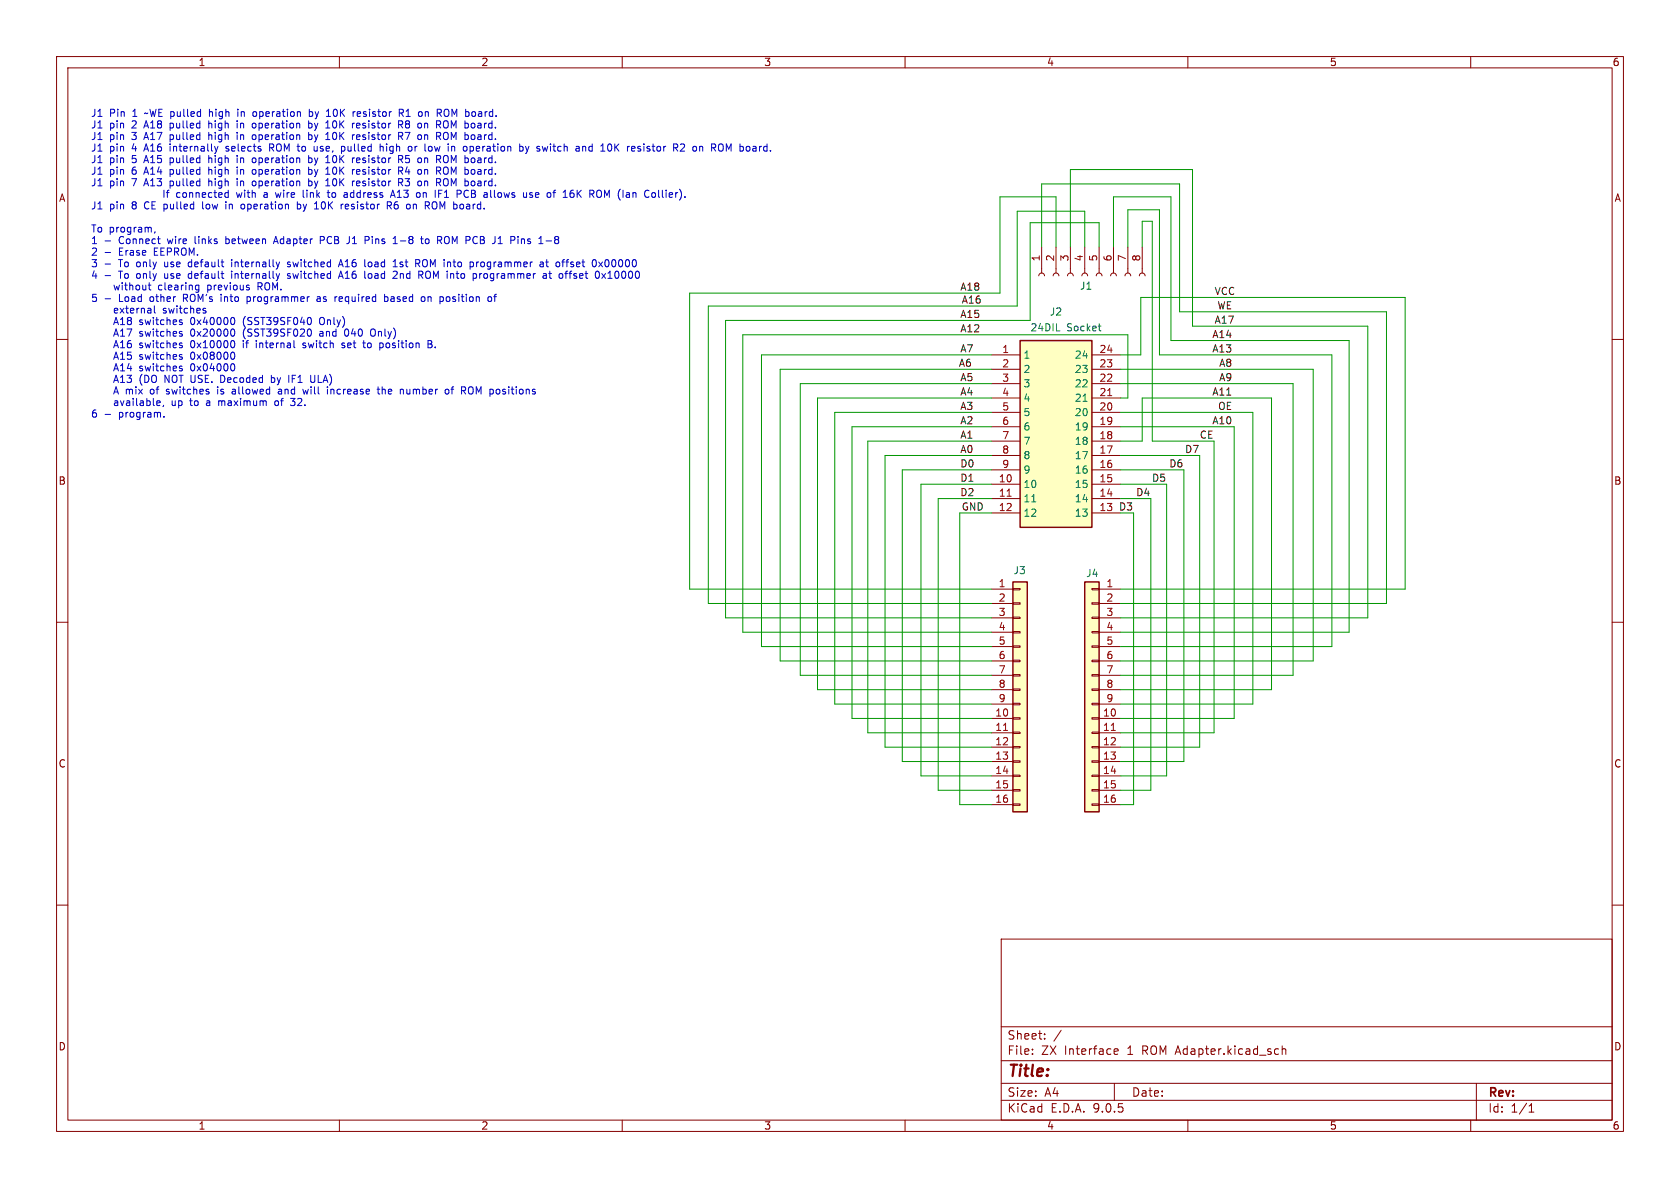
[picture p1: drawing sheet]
<svg xmlns="http://www.w3.org/2000/svg" width="297mm" height="210mm" viewBox="0 0 297 210" stroke-linecap="round" stroke-linejoin="round" font-family="sans-serif">
<g fill="none" stroke="#840000" stroke-width=".18">
<path d="M10 10h277v190h-277zM12 12h273v186h-273zM60 10v2M110 10v2M160 10v2M210 10v2M260 10v2M10 60h2M285 60h2M10 110h2M285 110h2M10 160h2"/>
<path d="M177 166h108v32h-108zM285 160h2M60 198v2M110 198v2M160 198v2M177 194.5h108M177 191.5h108M177 187.5h108M177 181.5h108M182.5 186.3v.1M182.5 185.5v.1M184.7 183.6v.1"/>
<path d="M184.7 182.8v.1M187.6 182.1l-1.3 2M197 186.2l.2 .2 .4-.1M197 185.6l.2-.2h.3l.2 .2v.2l-.7 .1M197 191.5v3M210 198v2M226.7 185.5l.2-.1 .3 .1 .1 .9M226.7 184.9v1.5M260 198v2M261 191.5v6.5M270.3 196.6h.9M270.3 195.5l.4-.4v1.5"/>
</g>
<path d="M179.1 102.9h2.5v40.6h-2.5z" fill="#ffffc2"/>
<path d="M179.1 102.9h2.5v40.6h-2.5z" fill="none" stroke="#840000" stroke-width=".25"/>
<g fill="none" stroke="#840000" stroke-width=".18">
<path d="M175.3 104.1h3.8M175.3 106.7h3.8M175.3 109.2h3.8M175.3 111.8h3.8M175.3 114.3h3.8M175.3 116.8h3.8M175.3 119.4h3.8M179.1 104h1.2v.3h-1.2zM179.1 106.6h1.2v.2h-1.2zM179.1 109.1h1.2v.2h-1.2zM179.1 111.6h1.2v.3h-1.2zM179.1 114.2h1.2v.2h-1.2z"/>
<path d="M179.1 116.7h1.2v.3h-1.2zM179.1 119.3h1.2v.2h-1.2zM175.3 121.9h3.8M175.3 124.5h3.8M175.3 127h3.8M175.3 129.5h3.8M175.3 132.1h3.8M175.3 134.6h3.8M175.3 137.2h3.8M175.3 139.7h3.8M179.1 121.8h1.2v.2h-1.2zM179.1 124.3h1.2v.3h-1.2z"/>
<path d="M179.1 126.9h1.2v.2h-1.2zM179.1 129.4h1.2v.3h-1.2zM179.1 132h1.2v.2h-1.2zM179.1 134.5h1.2v.2h-1.2zM179.1 137h1.2v.3h-1.2zM179.1 139.6h1.2v.2h-1.2zM175.3 142.2h3.8M179.1 142.1h1.2v.3h-1.2z"/>
</g>
<path d="M177.4 129.1h.7" fill="none" stroke="#a90000" stroke-width=".18"/>
<path d="M191.8 102.9h2.5v40.6h-2.5z" fill="#ffffc2"/>
<path d="M191.8 102.9h2.5v40.6h-2.5z" fill="none" stroke="#840000" stroke-width=".25"/>
<g fill="none" stroke="#840000" stroke-width=".18">
<path d="M183.6 48.8l.2-.4 .3-.1 .4 .1 .2 .4M184.1 43.7v4.6M186.2 48.8l.1-.4 .4-.1 .3 .1 .2 .4M186.7 43.7v4.6M188.7 48.8l.2-.4 .3-.1 .4 .1 .1 .4M189.2 43.7v4.6M191.3 48.8l.1-.4 .4-.1 .3 .1 .2 .4M191.8 43.7v4.6M193.8 48.8l.1-.4 .4-.1 .4 .1 .1 .4M194.3 43.7v4.6M196.3 48.8l.2-.4 .3-.1 .4 .1 .2 .4M196.8 43.7v4.6"/>
<path d="M198.9 48.8l.1-.4 .4-.1 .3 .1 .2 .4M199.4 43.7v4.6M201.4 48.8l.2-.4 .3-.1 .4 .1 .1 .4M201.9 43.7v4.6M193 104h1.3v.3h-1.3zM193 106.6h1.3v.2h-1.3zM193 109.1h1.3v.2h-1.3zM193 111.6h1.3v.3h-1.3zM193 114.2h1.3v.2h-1.3zM193 116.7h1.3v.3h-1.3zM193 119.3h1.3v.2h-1.3zM194.3 104.1h3.8"/>
<path d="M194.3 106.7h3.8M194.3 109.2h3.8M194.3 111.8h3.8M194.3 114.3h3.8M194.3 116.8h3.8M194.3 119.4h3.8M193 121.8h1.3v.2h-1.3zM193 124.3h1.3v.3h-1.3zM193 126.9h1.3v.2h-1.3zM193 129.4h1.3v.3h-1.3zM193 132h1.3v.2h-1.3zM193 134.5h1.3v.2h-1.3z"/>
<path d="M193 137h1.3v.3h-1.3zM193 139.6h1.3v.2h-1.3zM194.3 121.9h3.8M194.3 124.5h3.8M194.3 127h3.8M194.3 129.5h3.8M194.3 132.1h3.8M194.3 134.6h3.8M194.3 137.2h3.8M194.3 139.7h3.8M193 142.1h1.3v.3h-1.3zM194.3 142.2h3.8"/>
</g>
<path d="M196.5 129.1h.7" fill="none" stroke="#a90000" stroke-width=".18"/>
<path d="M180.3 60.2h12.7v33h-12.7z" fill="#ffffc2"/>
<path d="M180.3 60.2h12.7v33h-12.7z" fill="none" stroke="#840000" stroke-width=".25"/>
<g fill="none" stroke="#840000" stroke-width=".18">
<path d="M175.3 62.7h5M175.3 65.3h5M175.3 67.8h5M175.3 70.4h5M175.3 72.9h5M175.3 75.4h5M175.3 78h5M193 62.7h5.1M193 65.3h5.1M193 67.8h5.1M193 70.4h5.1M193 72.9h5.1"/>
<path d="M193 75.4h5.1M193 78h5.1M175.3 80.5h5M175.3 83.1h5M175.3 85.6h5M175.3 88.1h5M175.3 90.7h5M193 80.5h5.1M193 83.1h5.1M193 85.6h5.1M193 88.1h5.1M193 90.7h5.1"/>
</g>
<path d="M194.2 57.6h.4M194.5 58.5h.1M191.5 70.9h.7M182.4 88.7h.7" fill="none" stroke="#006464" stroke-width=".18"/>
<path d="M195.8 69.9h.7M178 87.7h.8" fill="none" stroke="#a90000" stroke-width=".18"/>
<g fill="none" stroke="#009600" stroke-width=".18">
<path d="M184.1 43.7v-11.2h24.4v22.6h36.6v51.6h-47M186.7 43.7v-8.9h-9.9v17h-54.9v52.3h53.4M189.2 43.7v-13.7h21.6v27.7h31v51.5h-43.7M191.8 43.7v-6.4h-12v16.8h-54.6v52.6h50.1M194.3 43.7v-4.3h-12.2v17.2h-53.8v52.6h47M196.8 43.7v-8.9h10.2v25.4h31.5v51.6h-40.4M199.4 43.7v-6.6h5.6v25.6h30.5v51.6h-37.4M201.9 43.7v-4.6h1.8v38.9h10.9v51.5h-16.5M175.3 75.4h-24.7v51.6h24.7M175.3 78h-21.9v51.5h21.9M175.3 72.9h-27.7v51.6h27.7M175.3 70.4h-30.8v51.5h30.8"/>
<path d="M175.3 65.3h-37.4v51.5h37.4M175.3 62.7h-40.7v51.6h40.7M175.3 67.8h-33.8v51.6h33.8M198.1 78h3.8v-7.6h22.9v51.5h-26.7M198.1 75.4h20.1v51.6h-20.1M198.1 72.9h23.4v51.6h-23.4M198.1 65.3h34.1v51.5h-34.1M198.1 70.4h1.3v-11.2h-68.1v52.6h44M198.1 67.8h30.5v51.6h-30.5M198.1 62.7h3.6v-10.1h46.7v51.5h-50.3M175.3 85.6h-12.5v51.6h12.5M175.3 88.1h-9.4v51.6h9.4"/>
<path d="M175.3 83.1h-15.8v51.5h15.8M175.3 80.5h-18.8v51.6h18.8M175.3 90.7h-5.6v51.5h5.6M198.1 85.6h8.1v51.6h-8.1M198.1 88.1h5.4v51.6h-5.4M198.1 83.1h11.2v51.5h-11.2M198.1 80.5h14v51.6h-14M200.4 90.7v51.5h-2.3"/>
</g>
<g fill="none" stroke="#0000c2" stroke-width=".18">
<path d="M37 19.3v1.3M37.2 19.7l-.2 .2M42 19.3v.1M42 19.7v.9M45.3 19.8l-.4-.1-.2 .3M54.7 19.8l.3-.1 .3 .3-.1 .5h-.5M54.7 19.3v1.3M63.6 19.7h-.3l-.1 .2v.6l.4 .1M70.6 20l.6-.1 .1-.2v-.3l-.7-.1v1.3M70.9 20l.4 .6M72 19.5l-.2 .2M75.2 19.7v.9"/>
<path d="M75.5 19.7l-.3 .2M79.2 19.4l-.1-.1a.43 .43 0 0 0-.6 .4M29 33.6v1.3M29.4 34h.5M29.9 33.6l-.3 .2v1.1M32.7 34l.3 .3v.4l-.3 .2M35.8 35.7v1.1l.2 .1M36.9 21.4v1.2M36.9 23.4v1.3M36.9 27.5v1.3M36.9 29.5v1.3M36.9 31.6v1.2"/>
<path d="M37.1 21.8l-.2 .1M37.1 23.8l-.2 .1M37.1 27.9l-.2 .1M37.1 30l-.2 .1M37.1 32l-.2 .1M37.9 25.9l.3 .8M38.2 26.7l-.1 .3M38.5 25.9l-.3 .8M39.9 35.7v.1M39.9 36.1v.8M39.9 26.7h.2M40.1 25.9l-.2 .2 .2 .2"/>
<path d="M41.9 21.4v.1M41.9 21.8v.8M41.9 23.4v.1M41.9 23.8v.9M41.9 27.5v.1M41.9 27.9v.9M41.9 29.5v.2M41.9 30v.8M41.9 31.6v.1M41.9 32v.8M42.6 36.7l.2 .2h.3M42.8 34l-.3 .9-.2-.6"/>
<path d="M43.1 36.2l-.3-.1-.2 .2M43.3 33.6v.1M43.3 34v.9M43.7 34h.5M43.9 33.6v1.1l.1 .2M44.6 22.4l.2 .2h.3M44.6 30.6l.2 .2 .3-.1M44.6 24.4l.2 .3 .3-.1M44.6 28.5l.2 .3 .3-.1M44.6 32.6l.2 .2h.3M44.7 20.3l.2 .3 .4-.1M45.1 21.8h-.3l-.2 .2"/>
<path d="M45.1 23.9l-.3-.1-.2 .3M45.1 28l-.3-.1-.2 .3M45.1 30h-.3l-.2 .2M45.1 32.1l-.3-.1-.2 .2M47.7 25.4v1.3M47.7 26.1h.5M48 26.1l.4 .6M48.7 34l.2 .9 .3-.6M51 34h.1M52.6 36.2l.3-.1 .3 .2-.1 .6h-.5M52.6 35.7v1.2M54.6 21.8h.3l.3 .2-.2 .6h-.4"/>
<path d="M54.6 21.4v1.2M54.6 23.4v1.3M54.6 27.5v1.3M54.6 29.5v1.3M54.6 31.6v1.2M54.6 23.9l.3-.1 .3 .3-.2 .5h-.4M54.6 28l.3-.1 .3 .3-.2 .5h-.4M54.6 30h.3l.3 .2-.2 .5h-.4M54.6 32.1l.3-.1 .3 .2-.2 .6h-.4M55.6 36.9h.7M56 33.6v1.3M56.1 25.9v.8"/>
<path d="M56.1 26.6l-.4 .1M56.1 34.4l.4 .5M56.5 34l-.5 .5M57.6 22.6h.7M57.6 24.7h.7M57.6 28.8h.7M57.6 30.8h.7M57.6 32.8h.7M57.7 20.6h.7M60.5 25.9h.4l.1 .2-.1 .5-.4 .1M61 34l-.1 .1M61 34.4l-.2 .2 .2 .3"/>
<path d="M61.5 36.1h-.3l-.2 .2 .1 .6h.4M61.6 36.4l-.6 .1M63.3 34l.4 .1M63.5 27.9h-.3l-.2 .2 .1 .6 .4 .1M63.5 21.8h-.3l-.2 .2 .1 .6h.4M63.5 23.8h-.3l-.2 .2 .1 .6 .4 .1M63.5 30h-.3l-.2 .1 .1 .6 .4 .1M63.5 32h-.3l-.2 .2 .1 .6h.4M63.6 22.1l-.6 .1M63.6 24.1l-.6 .1M63.6 28.2l-.6 .1M63.6 30.3l-.6 .1"/>
<path d="M63.6 32.3l-.6 .1M63.7 33.6v1.3M63.7 34.8l-.4 .1M63.8 20l-.6 .2M67.2 26l.2-.1h.3v.8M67.2 25.4v1.3M68.4 25.4v.2M68.5 35.7v1.2M68.8 36.3l.4 .6M69 35.7l.2 .2-.1 .3-.6 .1M69.9 35.8a.99 .99 0 0 0-.1 1.1h.1M69.9 36.2l-.2 .2"/>
<path d="M70.5 24.1l.6-.1 .1-.2-.1-.3-.6-.1v1.3M70.5 22h.6l.1-.2-.1-.3-.6-.1v1.2M70.5 27.5v1.3M70.5 30.2l.6-.1 .1-.1-.1-.3-.6-.2v1.3M70.5 32.2h.6l.1-.2-.1-.3-.6-.1v1.2M70.8 22l.4 .6M70.8 24.1l.4 .6M70.8 28.2l.4 .6M70.8 30.2l.4 .6M70.8 32.2l.4 .6M71.2 27.7l-.1 .4-.6 .1M71.4 33.6h.8l-.5 .5 .4 .1v.6l-.2 .1-.5-.1"/>
<path d="M71.6 23.4h.9M71.6 32.7l.6 .1M71.6 31.6h.8M71.7 28.6l.2 .2M71.7 27.5v.6l.2-.1M71.8 20.6h.7M71.9 21.4l-.2 .2 .2 .3-.2 .1v.4l.2 .2M72 29.5l-.3 .9h.8M72.6 25.9l.2 .2v.4l-.2 .2M73.4 25.9v.8M73.4 36.1l-.3 .1M73.6 25.9l-.2 .2"/>
<path d="M75.4 21.8l-.3 .1M75.4 23.8l-.3 .1M75.4 27.9l-.3 .1M75.4 30l-.3 .1M75.4 32l-.3 .1M76.2 25.9l.2 .2v.4l-.2 .2M76.4 36.5a.42 .42 0 0 0 .2 .4 .42 .42 0 0 0 .5 0M76.9 33.6v1.3M77.1 35.7h-.2a.43 .43 0 0 0-.5 .4M78.4 22.2a.42 .42 0 0 0 .2 .4 .42 .42 0 0 0 .5 0M78.4 24.2a.42 .42 0 0 0 .2 .4 .42 .42 0 0 0 .5 0M78.4 28.3a.42 .42 0 0 0 .2 .4 .42 .42 0 0 0 .5 0"/>
<path d="M78.4 30.4a.42 .42 0 0 0 .2 .4 .42 .42 0 0 0 .5-.1M78.4 32.4a.42 .42 0 0 0 .2 .4 .42 .42 0 0 0 .5 0M78.5 20.2a.42 .42 0 0 0 .2 .3 .42 .42 0 0 0 .5 0M78.7 27.5l-.2 .2-.1 .2M78.9 27.5l.2 .1M79.1 21.4h-.2a.43 .43 0 0 0-.5 .4M79.1 23.5l-.2-.1a.43 .43 0 0 0-.5 .4M79.1 29.6l-.2-.1a.43 .43 0 0 0-.5 .5M79.1 31.6h-.2a.43 .43 0 0 0-.5 .4M83.2 25.9h.4l.1 .2v.5l-.5 .1M84 34.4v.4M89.3 34.9l.3-.6 .2 .6"/>
<path d="M92.2 25.9l.3 .2v.4l-.3 .2M92.9 25.9l.3 .8M93.2 26.7l-.3 .4M93.5 25.9l-.3 .8M97 34l-.3 .3v.4l.3 .2M100.8 34.7l.2 .2 .4-.1M101.4 33.6l-.4 .1-.2 .5M101.4 34.2l-.4-.1-.2 .3M103.2 25.9l.3 .2v.6M104.3 34.3h.5M104.6 25.9h-.4l-.1 .2 .1 .5 .4 .1M104.8 33.6h-.5v1.3"/>
<path d="M108.7 25.4v1.3M108.9 26l.5 .7M109.4 34v.8M109.4 25.4l-.7 .8M113.2 26.4v.3M113.8 25.4v.2M113.8 25.9v.8M118.5 34l.3 .1 .1 .3-.6 .1M118.8 34.8l-.3 .1M120.8 25.4l.2 .3v.3l-.8 .7h.8M125.8 26.1h.5M126.3 25.4h-.5v1.3"/>
<path d="M128.8 26.4l.5-1v1.3M18.6 42.6h.9M18.6 44.6h.9M18.6 46.7h.9M18.6 48.7h.9M18.6 52.8h.9M24.7 57.3l.1 .1M24.7 59.4h.1M24.9 56.5l-.2 .2 .2 .3M24.9 58.6l-.2 .2 .2 .2M27.4 41l-.1 .2M27.8 42.2h.5"/>
<path d="M28.2 43.1h.1M28.3 50.4l-.3 .2v.4l.3 .3M28.9 55.3h.1M29 54.5l-.1 .2 .1 .2M33.4 46.4l-.1 .2 .1 .5M33.4 48.4l-.1 .2 .1 .5M34 56.1a.72 .72 0 0 0 .1 1.3M34.1 58.2a.68 .68 0 0 0-.4 .6 .68 .68 0 0 0 .4 .6M36.7 50.4v1.3M36.7 51.2l.4 .1M37.1 50.4l-.4 .1M39.1 52.4v.9"/>
<path d="M39.9 41.8v1.3M39.9 43l.2 .1M40.1 42.2l-.2 .1M41 45.9v.1M41 46.3v.9M41 47.9v.2M41 48.4v.8M43.4 55.9a1.46 1.46 0 0 0 0 2M43.4 58a1.46 1.46 0 0 0 0 1.9M43.7 52.4v1.3M43.7 53.2l.3 .1M44 52.4l-.3 .1"/>
<path d="M45.6 50v1.3M45.9 50.6l.4 .7M46.2 50.6h-.6M48.5 42.7h.6M48.8 41.8l-.5 1.3M51.3 46.4l-.3-.1-.2 .3 .6 .3M51.3 48.4h-.3l-.2 .2 .6 .4M51.4 47l-.2 .2-.4-.1M51.4 49l-.2 .2-.4-.1M56.1 52.5h.5M56.6 58.6h.4l.1 .8M56.6 52.8h-.4l-.2 .2 .2 .3 .4-.1"/>
<path d="M57.1 58.9h-.4l-.2 .2 .2 .3h.4M57.2 41.9l-.6-.1v1.3M57.2 42.4l-.6 .1M57.3 56.3l-.3-.2a.43 .43 0 0 0-.5 .4v.5a.43 .43 0 0 0 .3 .4 .43 .43 0 0 0 .5-.2M59.5 52.4h.1M59.8 47.2l.4-1.3 .5 1.3M59.8 49.2l.4-1.3 .5 1.3M59.9 46.8h.7M59.9 48.8h.7M60 52.5v.7M60.6 52.8l-.7 .1M61.6 58.4v.8l-.4 .2"/>
<path d="M64.5 41.8h.5l.3 .2-.2 .4-.6 .1M65.5 48.4h-.3l-.1 .2v.5l.4 .1M65.5 46.3l-.3 .1-.1 .2v.4l.4 .2M65.8 58.2a.43 .43 0 0 1 .6 .4v.4a.43 .43 0 0 1-.6 .4M68 52.5l.4-.1 .2 .3-.1 .5h-.5M68 52v1.3M69.5 47.2h.7M69.5 43.1h.7M69.7 47.9l.4 .1 .1 .3-.8 .9h.8M69.7 46.1l.2-.2v1.3M70.7 47.1l.1 .1M70.8 46.4v.3"/>
<path d="M73.8 46.6l.4 .6M74.1 46l.1 .1-.1 .4M74.3 48.6l.5 .6M74.3 42.2h.5M74.5 41.8v1.1l.3 .2M74.6 48l.2 .2-.2 .3M74.7 52.4l.3 .1 .1 .2v.5l-.4 .1M74.9 46a.9 .9 0 0 0 0 1.1M75.4 48a.9 .9 0 0 0 0 1.1M75.8 42.3l-.4-.1-.2 .3 .1 .5 .3 .1 .2-.1M79.1 52.4l-.2 .3v.4l.2 .2M79.1 41.8a.43 .43 0 0 0-.5 .4v.4a.43 .43 0 0 0 .5 .5"/>
<path d="M84.3 46.3v.9M84.6 46.3l-.3 .3M84.8 48.4v.8M85.2 48.4l-.4 .2M86.4 52.5l.3-.1 .2 .3v.4l-.2 .2-.3-.1-.1-.1zM87.3 52.4h.5M87.8 52l-.3 .2v1.1M92.2 42.2v.9M92.5 42.2l-.3 .1M95.5 47.1h.6M95.5 46.4h.5l.1 .8M96.1 49.1h.5"/>
<path d="M96.1 48.4h.4l.1 .8M96.1 46.6l-.6 .1M96.5 46.3h.5M96.5 42.6h1M96.6 48.7l-.5 .1M96.7 45.9v1.1l.3 .2M97 48.4h.5M97.2 47.9v1.1l.3 .2M100 46.3h.5M100.5 45.9l-.3 .2v1.1M100.6 48.4h.5M100.9 47.9l-.1 .2v1.1"/>
<path d="M105.8 46.3l.7 .9M106.4 48.4l.7 .8M106.5 46.3l-.7 .9M107.1 48.4l-.7 .8M107.1 46l-.2 .4 .2 .6M107.5 49.2h.7M107.6 48.2l-.1 .1M18.6 73.3h.9M24.7 61.4l.1 .1M24.7 63.5h.1M24.7 65.5l.1 .1M24.9 60.6l-.2 .2 .2 .3"/>
<path d="M24.9 62.7l-.2 .2 .2 .2M24.9 64.7l-.2 .2 .2 .2M24.9 66.5l-.1 .5 .1 .7M27 68.8l-.3 .1-.1 .1v.5l.4 .2M28.9 71.6l-.1 .3M29 73.6v.1M29.2 67.6v-1.3l.7 1.3M29.5 68.9h.4M29.5 69.2l.5 .2M30 69.5l-.2 .2-.4-.1M30.4 70.9v.6l.2 .2M33.5 70.9h.5"/>
<path d="M33.7 70.4v1.1l.3 .2M34.1 60.2a.68 .68 0 0 0-.4 .6 .68 .68 0 0 0 .4 .7M34.1 62.2a.68 .68 0 0 0-.4 .7 .68 .68 0 0 0 .4 .6M34.1 64.3a.68 .68 0 0 0-.4 .6 .68 .68 0 0 0 .4 .7M36.5 70.9h.5M36.5 71.6h.6M37.1 71.2l-.6 .1M38.5 68.4v.1M38.5 68.8v.9M39 70.9l.2 .1M39 69.6l.4 .1M39.2 71v.7"/>
<path d="M39.2 68.8l-.2 .2 .2 .2M39.3 66.3a.68 .68 0 0 1 .5 .7 .68 .68 0 0 1-.5 .6M39.4 70.9l-.2 .1M41.4 68.8l.2 .2v.7M41.6 69.6l-.1 .1M41.6 69.1l-.1 .1M43 60.2v.1M43 60.6v.9M43.4 60.6h.5M45.9 60.6v.9M46.1 60.6l-.2 .1M48 66.8h.3l.3 .2-.1 .5h-.5"/>
<path d="M48 66.3v1.3M48.6 71l.2-.1 .4 .1v.5l-.1 .1-.3 .1-.2-.1zM49.2 68.9h.5l.1 .8M49.8 69.1l-.4 .1-.2 .2 .2 .3 .4-.1M51.7 66.9h.4M51.7 66.3h.6M52.1 71v.6M52.1 70.4l-.4 .5M54 60.7l-.3-.1-.2 .2 .1 .2 .4 .1v.3h-.5M54.5 68.8l-.2 .9M55.7 66.3v1.1l-.3 .2M56.3 66.3v1.3h.6"/>
<path d="M58.5 68.9l.2-.1 .3 .1v.8M58.5 68.8v.9M60.4 60.9l.6 .3-.2 .3-.4-.1M60.9 60.7l-.3-.1-.2 .2M61.6 60.6l-.1 .2v.5l.1 .2M62.1 60.9l-.6 .2M65 61.4l.2 .1 .4-.1M65 60.7l.2-.1 .4 .1M67.6 68.9l.1-.1 .4 .1v.8M67.6 68.4v1.3M68.8 60.7l-.3-.1-.3 .3 .1 .5 .2 .1 .3-.1M72.5 69.5l-.2 .2-.3-.1"/>
<path d="M72.5 68.8v.9M75.7 60.2l.6 .1v.3l-.2 .2M75.7 60.8h.4M76.1 60.8l.3 .3-.1 .3-.6 .1M76.9 61.4v.1M79.7 68.8h.5M80.2 68.4l-.3 .2v1.1M83.4 68.4h.1a.81 .81 0 0 1-.1 1.3"/>
</g>
<text font-size="2.8" fill="#840000" x="178" y="190.9">Title:</text>
<g font-size="2.1" fill="#840000">
<text x="178" y="184">Sheet:</text>
<text x="178" y="186.7">File:</text>
<text x="184.1" y="186.7">ZX</text>
<text x="188.2" y="186.7">Interface</text>
<text x="199.5" y="186.7">1</text>
<text x="202.2" y="186.7">ROM Adapter.kicad_sch</text>
<text x="178" y="196.9">KiCad</text>
<text x="178" y="194.1">Size:</text>
<text x="184.7" y="194.1">A4</text>
<text x="185.7" y="196.9">E.D.A.</text>
<text x="193.3" y="196.9">9.0.5</text>
<text x="200" y="194.1">Date:</text>
<text x="263" y="194.3">Rev:</text>
<text x="263" y="196.9">Id:</text>
<text x="267.1" y="196.9">1/1</text>
</g>
<g font-size="1.8" fill="#840000">
<text x="35" y="11.9">1</text>
<text x="85" y="11.9">2</text>
<text x="135" y="11.9">3</text>
<text x="185" y="11.9">4</text>
<text x="235" y="11.9">5</text>
<text x="285" y="11.9">6</text>
<text x="10.3" y="35.9">A</text>
<text x="285.3" y="35.9">A</text>
<text x="10.3" y="85.9">B</text>
<text x="285.3" y="85.9">B</text>
<text x="10.3" y="135.9">C</text>
<text x="285.3" y="135.9">C</text>
<text x="10.3" y="185.9">D</text>
<text x="285.3" y="185.9">D</text>
<text x="35" y="199.9">1</text>
<text x="85" y="199.9">2</text>
<text x="135" y="199.9">3</text>
<text x="185" y="199.9">4</text>
<text x="235" y="199.9">5</text>
<text x="285" y="199.9">6</text>
</g>
<g font-size="1.8" fill="#0000c2">
<text x="16" y="20.7">J1</text>
<text x="16" y="22.8">J1</text>
<text x="19.3" y="20.7">Pin</text>
<text x="19.3" y="22.8">pin</text>
<text x="23.4" y="22.8">2</text>
<text x="23.5" y="20.7">1</text>
<text x="25.8" y="22.8">A18</text>
<text x="25.9" y="20.7">~WE pulled</text>
<text x="30.5" y="22.8">pulled</text>
<text x="37.5" y="22.8">high</text>
<text x="37.6" y="20.7">high</text>
<text x="42.7" y="22.8">in</text>
<text x="42.9" y="20.7">in</text>
<text x="45.7" y="22.8">operation</text>
<text x="45.8" y="20.7">operation</text>
<text x="55.8" y="22.8">by</text>
<text x="55.9" y="20.7">by</text>
<text x="59.1" y="22.8">10K</text>
<text x="59.2" y="20.7">10K</text>
<text x="63.9" y="22.8">resistor</text>
<text x="64.1" y="20.7">resistor</text>
<text x="72.3" y="22.8">R8</text>
<text x="72.4" y="20.7">R1</text>
<text x="76" y="22.8">on</text>
<text x="76.1" y="20.7">on</text>
<text x="79.4" y="22.8">ROM board.</text>
<text x="79.5" y="20.7">ROM board.</text>
<text x="16" y="24.8">J1</text>
<text x="16" y="26.9">J1</text>
<text x="16" y="28.9">J1</text>
<text x="19.3" y="24.8">pin</text>
<text x="19.3" y="26.9">pin</text>
<text x="19.3" y="28.9">pin</text>
<text x="23.4" y="24.8">3</text>
<text x="23.4" y="26.9">4</text>
<text x="23.4" y="28.9">5</text>
<text x="25.8" y="24.8">A17</text>
<text x="25.8" y="26.9">A16</text>
<text x="25.8" y="28.9">A15</text>
<text x="30.5" y="24.8">pulled</text>
<text x="30.5" y="26.9">internally</text>
<text x="30.5" y="28.9">pulled</text>
<text x="37.5" y="24.8">high</text>
<text x="37.5" y="28.9">high</text>
<text x="40.6" y="26.9">selects</text>
<text x="42.7" y="24.8">in</text>
<text x="42.7" y="28.9">in</text>
<text x="45.7" y="24.8">operation</text>
<text x="45.7" y="28.9">operation</text>
<text x="48.5" y="26.9">ROM to</text>
<text x="55.8" y="24.8">by</text>
<text x="55.8" y="28.9">by</text>
<text x="56.8" y="26.9">use,</text>
<text x="59.1" y="24.8">10K</text>
<text x="59.1" y="28.9">10K</text>
<text x="61.8" y="26.9">pulled</text>
<text x="63.9" y="24.8">resistor</text>
<text x="63.9" y="28.9">resistor</text>
<text x="68.8" y="26.9">high</text>
<text x="72.3" y="24.8">R7</text>
<text x="72.3" y="28.9">R5</text>
<text x="74.1" y="26.9">or</text>
<text x="76" y="24.8">on</text>
<text x="76" y="28.9">on</text>
<text x="77.2" y="26.9">low</text>
<text x="79.4" y="24.8">ROM board.</text>
<text x="79.4" y="28.9">ROM board.</text>
<text x="81.5" y="26.9">in</text>
<text x="84.4" y="26.9">operation</text>
<text x="94.5" y="26.9">by</text>
<text x="97.8" y="26.9">switch</text>
<text x="104.9" y="26.9">and</text>
<text x="109.5" y="26.9">10K</text>
<text x="114.4" y="26.9">resistor</text>
<text x="122.8" y="26.9">R2</text>
<text x="126.4" y="26.9">on</text>
<text x="129.9" y="26.9">ROM board.</text>
<text x="16" y="31">J1</text>
<text x="16" y="33">J1</text>
<text x="19.3" y="31">pin</text>
<text x="19.3" y="33">pin</text>
<text x="23.4" y="31">6</text>
<text x="23.4" y="33">7</text>
<text x="25.8" y="31">A14</text>
<text x="25.8" y="33">A13</text>
<text x="30.5" y="31">pulled</text>
<text x="30.5" y="33">pulled</text>
<text x="31.2" y="35.1">If</text>
<text x="33.7" y="35.1">connected</text>
<text x="37.5" y="31">high</text>
<text x="37.5" y="33">high</text>
<text x="42.7" y="31">in</text>
<text x="42.7" y="33">in</text>
<text x="44.6" y="35.1">with</text>
<text x="45.7" y="31">operation</text>
<text x="45.7" y="33">operation</text>
<text x="49.6" y="35.1">a</text>
<text x="51.9" y="35.1">wire</text>
<text x="55.8" y="31">by</text>
<text x="55.8" y="33">by</text>
<text x="56.9" y="35.1">link</text>
<text x="59.1" y="31">10K</text>
<text x="59.1" y="33">10K</text>
<text x="61.5" y="35.1">to</text>
<text x="63.9" y="31">resistor</text>
<text x="63.9" y="33">resistor</text>
<text x="64.5" y="35.1">address</text>
<text x="72.3" y="31">R4</text>
<text x="72.3" y="33">R3</text>
<text x="73.1" y="35.1">A13</text>
<text x="76" y="31">on</text>
<text x="76" y="33">on</text>
<text x="77.7" y="35.1">on</text>
<text x="79.4" y="31">ROM board.</text>
<text x="79.4" y="33">ROM board.</text>
<text x="81.2" y="35.1">IF1</text>
<text x="85.3" y="35.1">PCB</text>
<text x="90.3" y="35.1">allows</text>
<text x="97.4" y="35.1">use</text>
<text x="101.9" y="35.1">of</text>
<text x="104.9" y="35.1">16K</text>
<text x="109.8" y="35.1">ROM (Ian</text>
<text x="119.9" y="35.1">Collier).</text>
<text x="16" y="37.1">J1</text>
<text x="16" y="41.2">To program,</text>
<text x="19.3" y="37.1">pin</text>
<text x="23.4" y="37.1">8</text>
<text x="25.8" y="37.1">CE pulled</text>
<text x="36.4" y="37.1">low</text>
<text x="40.7" y="37.1">in</text>
<text x="43.7" y="37.1">operation</text>
<text x="53.8" y="37.1">by</text>
<text x="57.1" y="37.1">10K</text>
<text x="61.9" y="37.1">resistor</text>
<text x="70.3" y="37.1">R6</text>
<text x="74" y="37.1">on</text>
<text x="77.4" y="37.1">ROM board.</text>
<text x="16" y="43.2">1</text>
<text x="16" y="45.3">2</text>
<text x="16" y="47.3">3</text>
<text x="21.1" y="43.2">Connect</text>
<text x="21.1" y="45.3">Erase</text>
<text x="21.1" y="47.3">To only</text>
<text x="27.5" y="45.3">EEPROM.</text>
<text x="29.5" y="47.3">use</text>
<text x="29.9" y="43.2">wire</text>
<text x="34" y="47.3">default</text>
<text x="34.9" y="43.2">links</text>
<text x="40.5" y="43.2">between</text>
<text x="41.8" y="47.3">internally</text>
<text x="49.3" y="43.2">Adapter</text>
<text x="51.9" y="47.3">switched</text>
<text x="57.6" y="43.2">PCB</text>
<text x="61.2" y="47.3">A16</text>
<text x="62.6" y="43.2">J1</text>
<text x="65.9" y="47.3">load</text>
<text x="66" y="43.2">Pins</text>
<text x="71.2" y="47.3">1st</text>
<text x="71.2" y="43.2">1-8</text>
<text x="75.3" y="47.3">ROM into</text>
<text x="76.4" y="43.2">to</text>
<text x="79.4" y="43.2">ROM PCB</text>
<text x="85.3" y="47.3">programmer</text>
<text x="89.6" y="43.2">J1</text>
<text x="93" y="43.2">Pins</text>
<text x="97.9" y="47.3">at</text>
<text x="98.2" y="43.2">1-8</text>
<text x="101" y="47.3">offset</text>
<text x="107.6" y="47.3">0x00000</text>
<text x="16" y="49.4">4</text>
<text x="16" y="53.5">5</text>
<text x="20.7" y="51.4">without</text>
<text x="21.1" y="49.4">To only</text>
<text x="21.1" y="53.5">Load</text>
<text x="26.8" y="53.5">other</text>
<text x="28.7" y="51.4">clearing</text>
<text x="29.5" y="49.4">use</text>
<text x="32.8" y="53.5">ROM's</text>
<text x="34" y="49.4">default</text>
<text x="37.5" y="51.4">previous</text>
<text x="39.7" y="53.5">into</text>
<text x="41.8" y="49.4">internally</text>
<text x="44.5" y="53.5">programmer</text>
<text x="46.6" y="51.4">ROM.</text>
<text x="51.9" y="49.4">switched</text>
<text x="57.1" y="53.5">as</text>
<text x="60.4" y="53.5">required</text>
<text x="61.2" y="49.4">A16</text>
<text x="65.9" y="49.4">load</text>
<text x="69.4" y="53.5">based</text>
<text x="71.2" y="49.4">2nd</text>
<text x="75.9" y="49.4">ROM into</text>
<text x="76.2" y="53.5">on</text>
<text x="79.6" y="53.5">position</text>
<text x="85.9" y="49.4">programmer</text>
<text x="98.5" y="49.4">at</text>
<text x="101.5" y="49.4">offset</text>
<text x="108.2" y="49.4">0x10000</text>
<text x="20.7" y="55.5">external</text>
<text x="20.7" y="57.5">A18</text>
<text x="20.7" y="59.6">A17</text>
<text x="25.4" y="57.5">switches</text>
<text x="25.4" y="59.6">switches</text>
<text x="29.5" y="55.5">switches</text>
<text x="34.6" y="57.5">0x40000</text>
<text x="34.6" y="59.6">0x20000</text>
<text x="44" y="57.5">(SST39SF040</text>
<text x="44" y="59.6">(SST39SF020</text>
<text x="57.8" y="57.5">Only)</text>
<text x="57.8" y="59.6">and</text>
<text x="62.4" y="59.6">040</text>
<text x="67.2" y="59.6">Only)</text>
<text x="20.7" y="61.6">A16</text>
<text x="20.7" y="63.7">A15</text>
<text x="20.7" y="65.7">A14</text>
<text x="25.4" y="61.6">switches</text>
<text x="25.4" y="63.7">switches</text>
<text x="25.4" y="65.7">switches</text>
<text x="34.6" y="61.6">0x10000</text>
<text x="34.6" y="63.7">0x08000</text>
<text x="34.6" y="65.7">0x04000</text>
<text x="44" y="61.6">if</text>
<text x="46.5" y="61.6">internal</text>
<text x="55" y="61.6">switch</text>
<text x="62.1" y="61.6">set</text>
<text x="66.1" y="61.6">to</text>
<text x="69.2" y="61.6">position</text>
<text x="20.7" y="67.8">A13</text>
<text x="20.7" y="69.8">A mix</text>
<text x="20.7" y="71.9">available,</text>
<text x="25.4" y="67.8">(DO</text>
<text x="27.4" y="69.8">of</text>
<text x="30" y="67.8">NOT USE.</text>
<text x="30.5" y="69.8">switches</text>
<text x="31" y="71.9">up</text>
<text x="34.5" y="71.9">to</text>
<text x="37.6" y="71.9">a</text>
<text x="39.7" y="69.8">is</text>
<text x="39.9" y="71.9">maximum</text>
<text x="40.2" y="67.8">Decoded</text>
<text x="42.5" y="69.8">allowed</text>
<text x="49.4" y="67.8">by</text>
<text x="50.1" y="71.9">of</text>
<text x="50.9" y="69.8">and</text>
<text x="52.7" y="67.8">IF1</text>
<text x="53.1" y="71.9">32.</text>
<text x="55.5" y="69.8">will</text>
<text x="56.8" y="67.8">ULA)</text>
<text x="59.9" y="69.8">increase</text>
<text x="69.1" y="69.8">the</text>
<text x="73.2" y="69.8">number</text>
<text x="81.4" y="69.8">of</text>
<text x="84.4" y="69.8">ROM positions</text>
<text x="16" y="73.9">6</text>
<text x="21.1" y="73.9">program.</text>
</g>
<g font-size="1.8" fill="#a90000">
<text x="183.9" y="46.3" transform="rotate(-90 183.9 46.3)">1</text>
<text x="186.4" y="46.3" transform="rotate(-90 186.4 46.3)">2</text>
<text x="189" y="46.3" transform="rotate(-90 189 46.3)">3</text>
<text x="191.5" y="46.3" transform="rotate(-90 191.5 46.3)">4</text>
<text x="194.1" y="46.3" transform="rotate(-90 194.1 46.3)">5</text>
<text x="196.6" y="46.3" transform="rotate(-90 196.6 46.3)">6</text>
<text x="199.1" y="46.3" transform="rotate(-90 199.1 46.3)">7</text>
<text x="201.7" y="46.3" transform="rotate(-90 201.7 46.3)">8</text>
<text x="177.1" y="62.5">1</text>
<text x="177.1" y="65">2</text>
<text x="194.3" y="62.5">24</text>
<text x="194.3" y="65">23</text>
<text x="177.1" y="67.6">3</text>
<text x="177.1" y="70.1">4</text>
<text x="194.3" y="67.6">22</text>
<text x="194.3" y="70.1">21</text>
<text x="177.1" y="72.6">5</text>
<text x="177.1" y="75.2">6</text>
<text x="177.1" y="77.7">7</text>
<text x="194.3" y="72.6">20</text>
<text x="194.3" y="75.2">19</text>
<text x="194.3" y="77.7">18</text>
<text x="177.1" y="80.3">8</text>
<text x="177.1" y="82.8">9</text>
<text x="194.3" y="80.3">17</text>
<text x="194.3" y="82.8">16</text>
<text x="176.5" y="85.3">10</text>
<text x="176.5" y="87.9">11</text>
<text x="194.3" y="85.3">15</text>
<text x="194.3" y="87.9">14</text>
<text x="176.5" y="90.4">12</text>
<text x="194.3" y="90.4">13</text>
<text x="176.5" y="103.9">1</text>
<text x="176.5" y="106.4">2</text>
<text x="195.5" y="103.9">1</text>
<text x="195.5" y="106.4">2</text>
<text x="176.5" y="109">3</text>
<text x="176.5" y="111.5">4</text>
<text x="195.5" y="109">3</text>
<text x="195.5" y="111.5">4</text>
<text x="176.5" y="114">5</text>
<text x="176.5" y="116.6">6</text>
<text x="176.5" y="119.1">7</text>
<text x="195.5" y="114">5</text>
<text x="195.5" y="116.6">6</text>
<text x="195.5" y="119.1">7</text>
<text x="176.5" y="121.7">8</text>
<text x="176.5" y="124.2">9</text>
<text x="195.5" y="121.7">8</text>
<text x="195.5" y="124.2">9</text>
<text x="175.9" y="126.7">10</text>
<text x="175.9" y="129.3">11</text>
<text x="175.9" y="131.8">12</text>
<text x="194.9" y="126.7">10</text>
<text x="194.9" y="129.3">11</text>
<text x="194.9" y="131.8">12</text>
<text x="175.9" y="134.4">13</text>
<text x="175.9" y="136.9">14</text>
<text x="194.9" y="134.4">13</text>
<text x="194.9" y="136.9">14</text>
<text x="175.9" y="139.4">15</text>
<text x="175.9" y="142">16</text>
<text x="194.9" y="139.4">15</text>
<text x="194.9" y="142">16</text>
</g>
<g font-size="1.8" fill="#0f0f0f">
<text x="169.7" y="51.5">A18</text>
<text x="169.9" y="53.8">A16</text>
<text x="214.6" y="52.2">VCC</text>
<text x="169.7" y="56.3">A15</text>
<text x="169.7" y="58.8">A12</text>
<text x="214.2" y="59.8">A14</text>
<text x="214.6" y="57.3">A17</text>
<text x="215.1" y="54.8">WE</text>
<text x="169.4" y="64.9">A6</text>
<text x="169.7" y="62.4">A7</text>
<text x="214.2" y="62.4">A13</text>
<text x="215.4" y="64.9">A8</text>
<text x="169.7" y="70">A4</text>
<text x="169.7" y="67.5">A5</text>
<text x="214.2" y="70">A11</text>
<text x="215.4" y="67.5">A9</text>
<text x="169.7" y="77.6">A1</text>
<text x="169.7" y="75.1">A2</text>
<text x="169.7" y="72.5">A3</text>
<text x="212" y="77.6">CE</text>
<text x="214.2" y="75.1">A10</text>
<text x="215.2" y="72.5">OE</text>
<text x="169.7" y="80.2">A0</text>
<text x="169.7" y="82.7">D0</text>
<text x="206.6" y="82.7">D6</text>
<text x="209.4" y="80.2">D7</text>
<text x="169.7" y="87.8">D2</text>
<text x="169.7" y="85.2">D1</text>
<text x="200.8" y="87.8">D4</text>
<text x="203.6" y="85.2">D5</text>
<text x="169.9" y="90.3">GND</text>
</g>
<g font-size="1.8" fill="#006464">
<text x="190.8" y="51.4">J1</text>
<text x="182.1" y="58.8">24DIL</text>
<text x="185.5" y="56">J2</text>
<text x="188.6" y="58.8">Socket</text>
<text x="180.8" y="63.6">1</text>
<text x="189.9" y="63.6">24</text>
<text x="180.8" y="66.1">2</text>
<text x="180.8" y="68.7">3</text>
<text x="180.8" y="71.2">4</text>
<text x="189.9" y="66.1">23</text>
<text x="189.9" y="68.7">22</text>
<text x="189.9" y="71.2">21</text>
<text x="180.8" y="73.8">5</text>
<text x="180.8" y="76.3">6</text>
<text x="189.9" y="73.8">20</text>
<text x="189.9" y="76.3">19</text>
<text x="180.8" y="78.8">7</text>
<text x="180.8" y="81.4">8</text>
<text x="180.8" y="83.9">9</text>
<text x="189.9" y="78.8">18</text>
<text x="189.9" y="81.4">17</text>
<text x="189.9" y="83.9">16</text>
<text x="180.8" y="86.5">10</text>
<text x="180.8" y="89">11</text>
<text x="189.9" y="86.5">15</text>
<text x="189.9" y="89">14</text>
<text x="180.8" y="91.5">12</text>
<text x="189.9" y="91.5">13</text>
<text x="179.1" y="101.7">J3</text>
<text x="191.9" y="102.2">J4</text>
</g>
<text font-size="1.8" fill="#009600" x="197.7" y="90.3">D3</text>
</svg>
